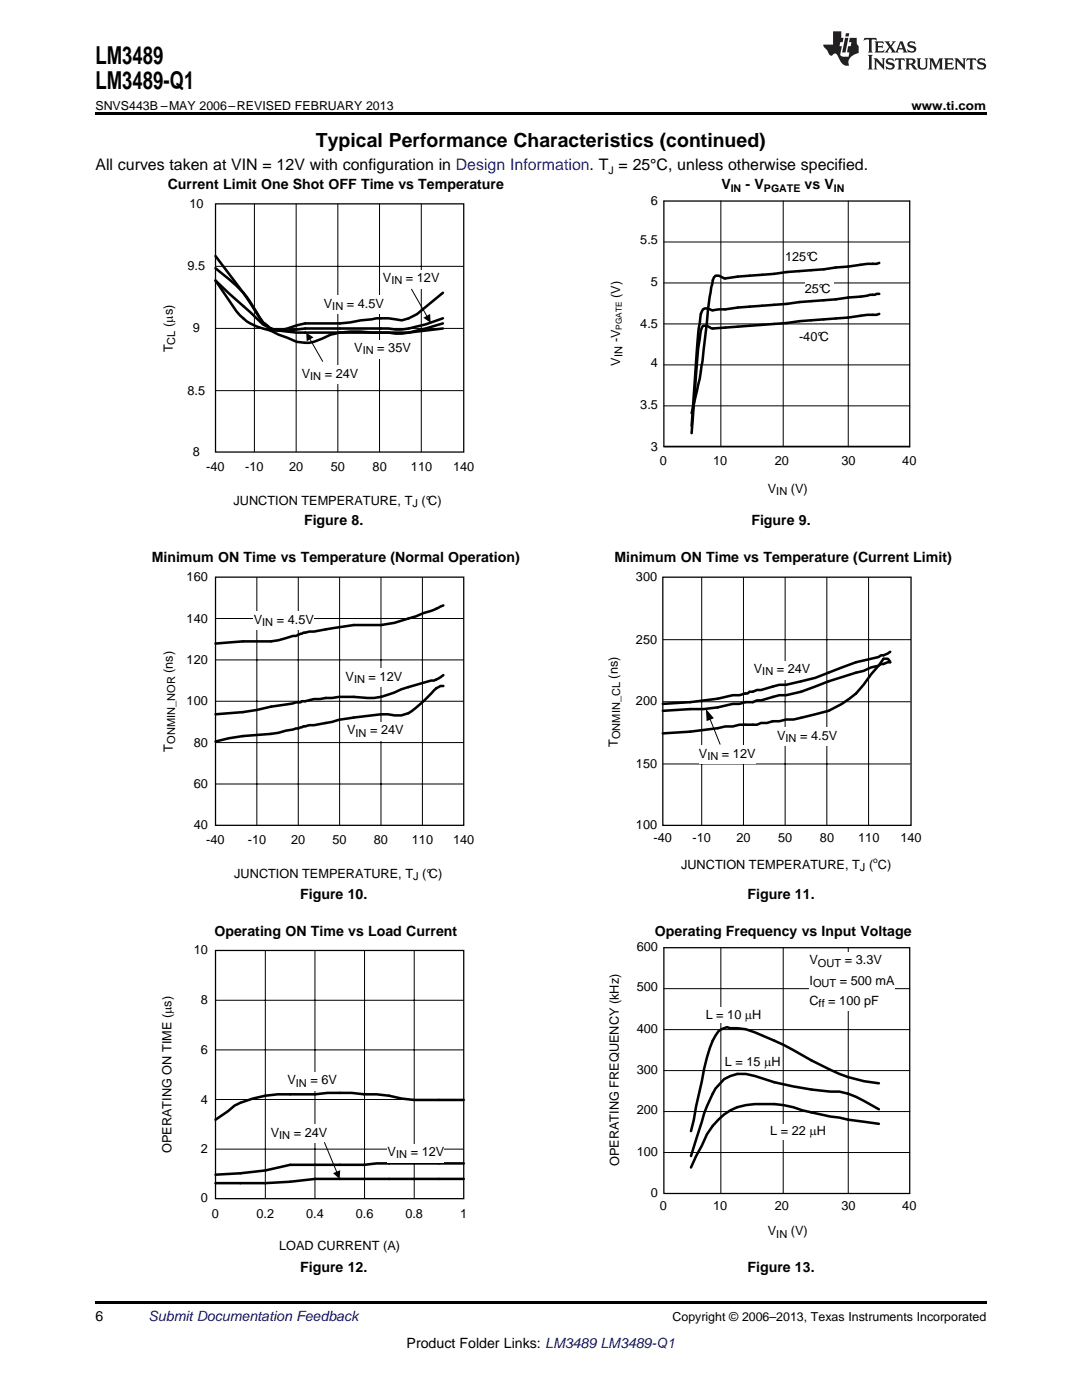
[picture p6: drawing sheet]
<svg xmlns="http://www.w3.org/2000/svg" width="216mm" height="279mm" viewBox="0 0 216 279" stroke-linecap="round" stroke-linejoin="round" font-family="sans-serif">
<path d="M19 259.7h177.8v.5h-177.8z" fill="#000"/>
<g fill="#fff">
<path d="M66.9 255.6h.3v.7h-.3z"/>
<path d="M156.1 255.6h.4v.7h-.4z"/>
</g>
<path d="M92.5 219.5h-9.9l-2.5-.3-2.5-.5-2.5-.3h-2.4a42.7 42.7 0 0 0-9.8 0h-5a22.5 22.5 0 0 0-11.1 2.2l-1.3 1.2-2.5 1.7M92.5 232.2h-17.4l-2.4 .3h-14.8a54.6 54.6 0 0 1-14.9 1.9M92.5 235.3h-29.6a106 106 0 0 1-19.9 .8" fill="none" stroke="#000" stroke-width=".51"/>
<path d="M43 189.7h49.5v49.5h-49.5z" fill="none" stroke="#000" stroke-width=".25"/>
<path d="M43 199.6h49.5M52.9 189.7v49.5M62.8 189.7v49.5M72.7 189.7v49.5M82.7 189.7v49.5M43 209.5h49.5M43 219.4h49.5M43 229.3h49.5" fill="none" stroke="#000" stroke-width=".2"/>
<g fill="#fff">
<path d="M77.4 228.3h11.3v3.6h-11.3z" fill-rule="evenodd"/>
<path d="M57.3 214h9.9v3.6h-9.9z" fill-rule="evenodd"/>
<path d="M54 224.5h11.3v3.6h-11.3z" fill-rule="evenodd"/>
</g>
<path d="M132.5 197.3h49M143.8 189.1v49M156.3 189.1v49M169.3 189.1v49.1M132.5 213.7h49M132.5 205.5h49M64.7 228l2.5 6M132.5 230h49M132.5 221.8h49" fill="none" stroke="#000" stroke-width=".2"/>
<path d="M66.5 234.1l1.4-.6-.1 1.8z" fill="#000"/>
<path d="M132.5 189.1h49v49.1h-49z" fill="none" stroke="#000" stroke-width=".25"/>
<path d="M175.4 216.2a29.9 29.9 0 0 1-9.7-2.7l-5.6-2.9a63 63 0 0 0-11.3-5.2l-3.1-.2-.6-.2a3.1 3.1 0 0 0-2.3 1.7 24.8 24.8 0 0 0-2.8 9.1l-2.1 9.9M175.4 221.4l-3-1.7a11.4 11.4 0 0 0-6.7-1.8 61 61 0 0 1-15.1-3.2 6.4 6.4 0 0 0-7.8 2.5l-.6 1.1a27.1 27.1 0 0 0-2.2 5.6l-2.1 6.8M175.4 224.3l-6.2-.8-1.7-.5a50.6 50.6 0 0 1-9.2-2 22.8 22.8 0 0 0-11.2 0 12.8 12.8 0 0 0-7.1 7.6l-2.1 4.4" fill="none" stroke="#000" stroke-width=".51"/>
<g fill="#fff">
<path d="M140.8 201h11.1v3h-11.1z" fill-rule="evenodd"/>
<path d="M144.6 210.5h11.2v3.1h-11.2z" fill-rule="evenodd"/>
<path d="M153.7 224.3h11.1v3.1h-11.1z" fill-rule="evenodd"/>
<path d="M161.5 190h17v11.8h-17z" fill-rule="evenodd"/>
</g>
<g fill="#fff">
<path d="M66.9 181.1h.3v.7h-.3z"/>
<path d="M156.1 181.1h.4v.7h-.4z"/>
</g>
<path d="M43 115.2h49.5v49.5h-49.5z" fill="none" stroke="#000" stroke-width=".25"/>
<path d="M51.3 115.2v49.5M59.5 115.2v49.5M67.8 115.2v49.5M76 115.2v49.5M84.3 115.2v49.5M43 139.9h49.5M43 131.7h49.5M43 123.4h49.5M43 156.5h49.5M43 148.2h49.5" fill="none" stroke="#000" stroke-width=".2"/>
<g fill="#fff">
<path d="M50.6 122.1h12v3.6h-12z" fill-rule="evenodd"/>
<path d="M69.3 144.1h11.3v3.6h-11.3z" fill-rule="evenodd"/>
<path d="M69 133.5h11.3v3.6h-11.3z" fill-rule="evenodd"/>
</g>
<path d="M88.5 136.9a3.1 3.1 0 0 0-2.5 1.5 23.4 23.4 0 0 1-4.5 3.9l-1.4 .5-4.1-.2a71.2 71.2 0 0 0-11 1.7l-2.3 .4h-1l-1.1 .2-.4 .3a52 52 0 0 1-11.7 1.7l-2.8 .4-2.7 .7M88.5 134.7l-1.9 1.1h-.6l-5.9 1.8a13.8 13.8 0 0 1-9.5 1.5h-2.9l-3.9 .4h-1.1l-1.8 .4h-.7l-.2 .3h-1l-.5 .2-4.5 .6a49.5 49.5 0 0 1-11 1.6M88.5 120.8l-1.9 .9-2.1 .6a39.7 39.7 0 0 1-8.5 2.4 45.1 45.1 0 0 0-11 .9l-4.4 .7-1.6 .6h-.5l-2.9 .9-1.6 .2h-5.5l-5.5 .4" fill="none" stroke="#000" stroke-width=".51"/>
<path d="M132.3 115.2h49.5v49.5h-49.5z" fill="none" stroke="#000" stroke-width=".25"/>
<path d="M140 115.2v49.5M148.3 115.2v49.5M156.7 115.2v49.5M165 115.2v49.5M173.3 115.2v49.5M132.3 127.7h49.5M132.3 140h49.4M132.3 152.5h49.4" fill="none" stroke="#000" stroke-width=".2"/>
<g fill="#fff">
<path d="M139.5 148.8h11.3v3.6h-11.3z" fill-rule="evenodd"/>
<path d="M155.1 145.2h12v3.7h-12z" fill-rule="evenodd"/>
<path d="M150.4 131.9h11.3v3.6h-11.3z" fill-rule="evenodd"/>
</g>
<path d="M141.6 143.4l2.1 5.1" fill="none" stroke="#000" stroke-width=".2"/>
<path d="M140.9 141.5l1.5 1.8-1.4 .6z" fill="#000"/>
<path d="M177.6 130.1l-.5 .3-.8 .4h-.5l-.5 .3a48.5 48.5 0 0 0-10 3.1l-2.6 1.1-5.8 1.4h-1.4l-3.6 1h-.9l-.8 .4h-.7l-.3 .3h-.5l-1.2 .3h-1.3l-3 .7-5.5 .7-5.4 .4M132.3 141.9l5.4-.4a26.1 26.1 0 0 0 8.5-1h1.3l1.2-.4h1.5l.8-.3h.9l3.6-1.1h1.4l2.9-.6a90.5 90.5 0 0 1 12.5-4.2l1.5-.7 1.5-.3 .5-.4 1.8-.3-.1-.4-.4-.3h-.8l-2.5 3.1a17 17 0 0 1-11.1 8l-4.3 1h-1.5l-1.4 .3h-1.3l-1.2 .4h-1.1l-.9 .3h-3.5l-1.3 .4h-1.5l-1.5 .3-5.5 .7-5.4 .4" fill="none" stroke="#000" stroke-width=".51"/>
<g fill="#fff">
<path d="M66.9 106.6h.3v.7h-.3z"/>
<path d="M156.1 106.6h.4v.7h-.4z"/>
</g>
<path d="M43 53.5l2.8 2.3 2.7 2.6M43 51.1l5.5 7.3M48.5 58.4a28.5 28.5 0 0 1 3.3 4.9l.7 1 1.5 1.3M48.5 58.4l4 5.9 1.5 1.3M88.4 58.4l-3.5 2.9a10.2 10.2 0 0 1-4.7 2.6 14.2 14.2 0 0 0-6-.2l-6.4 .8h-6.9l-1.7 .5a7.1 7.1 0 0 1-5.2 .6M54 65.6l-1.5-.9-9.5-8.7 2.8 4.1a10.6 10.6 0 0 0 8.2 5.9l1.6 .8 1.7 .6a7 7 0 0 0 6.9 .2 15.5 15.5 0 0 1 10-1.2h3.3l1.4 .2 2.7-.2M54 65.6a28.2 28.2 0 0 0 6.9 .8h20.7M88.4 63.5a41.3 41.3 0 0 1-8.2 2.3l-2.7-.2h-16.6l-3.6 .4h-2.5l-.8-.4M88.4 64.5l-6.8 1.9M88.4 65.6l-6.8 .8" fill="none" stroke="#000" stroke-width=".51"/>
<path d="M43 40.7h49.5v49.5h-49.5z" fill="none" stroke="#000" stroke-width=".25"/>
<path d="M43 53.2h49.5M50.8 40.7v49.5M59.1 40.7v49.5M67.4 40.7v49.5M75.7 40.7v49.5M84.1 40.7v49.5M43 65.5h49.4M43 78h49.4" fill="none" stroke="#000" stroke-width=".2"/>
<path d="M76.4 53.9h11.3v3.6h-11.3z" fill-rule="evenodd" fill="#fff"/>
<path d="M82.1 57.7l3.1 5.5" fill="none" stroke="#000" stroke-width=".2"/>
<path d="M84.5 63.4l1.3-.7 .1 1.7z" fill="#000"/>
<g fill="#fff">
<path d="M64.6 59h12v3.6h-12z" fill-rule="evenodd"/>
<path d="M60.2 73h11.3v3.6h-11.3z" fill-rule="evenodd"/>
<path d="M70.7 67.9h11.3v3.6h-11.3z" fill-rule="evenodd"/>
</g>
<path d="M132.5 56.5h49M132.5 48.3h49M143.8 40v49.1M156.3 40v49.1M169.3 40.1v49.1M61.8 67.6l2.6 4.5M132.5 72.8h49M132.5 64.6h49M132.5 81h49" fill="none" stroke="#000" stroke-width=".2"/>
<path d="M61.1 66.4l1.5 .9-1.4 .8z" fill="#000"/>
<path d="M132.5 40.1h49v49.1h-49zM132.4 89.1h49.1" fill="none" stroke="#000" stroke-width=".25"/>
<path d="M175.4 58.7l-8.6 1-24.8 2.2a1.29 1.29 0 0 0-1.9 .2l-.4 1.3a234.5 234.5 0 0 0-1.5 18.7l-.2 2.9M175.4 52.5l-.5 .2a19.9 19.9 0 0 0-5.6 .5l-4.9 .5-7.4 .6-2.5 .4-7.3 .5-2.5 .4-1.3-.6h-.6l-.6 .9-.3 1.5-.9 7.1a109 109 0 0 1-2.1 14.3l-.9 3.7M175.4 62.6l-.5 .2a19.9 19.9 0 0 0-5.6 .6l-9.8 .7-2.5 .4-14.8 1.1-1.2-.6h-.7a4.3 4.3 0 0 0-.7 2.6l-.3 2-1.3 16.8" fill="none" stroke="#000" stroke-width=".51"/>
<path d="M160.6 56.2h5.7v3h-5.7z" fill-rule="evenodd" fill="#fff"/>
<path d="M19 22.5h177.8v.5h-177.8z" fill="#000"/>
<g fill="#231f20">
<path d="M172.5 7.6l-.1 .5 .4-.2h.6v.1v2.1l-.2 .4h.9l-.2-.4v-2.1l.1-.1h.5l.5 .2-.2-.5zM174.5 8.3l.2 .3v1.5l-.2 .4h1.8l.2-.6a1.04 1.04 0 0 1-1.3 .2v-.7h.6l.3 .2v-.6l-.3 .2h-.6v-.6l.8-.1 .4 .3-.2-.5zM176.5 8.3l.9 1.1-.9 1.1h.8l-.2-.2 .4-.7 .5 .7-.2 .2h1.5l-.2-.2 .2-.4h.9l.1 .4-.2 .2h1l-.3-.3-.7-1.9h-.5l-.9 2-.8-1 .9-1h-.8l.1 .3-.4 .5-.3-.6 .1-.2zM179.7 8.6l.4 1h-.7zM181.3 8.4a.63 .63 0 0 0-.2 .7 .63 .63 0 0 0 .6 .4l.6 .2 .1 .2a.75 .75 0 0 1-.7 .4 .75 .75 0 0 1-.6-.5l.1 .7 .1-.1a1.11 1.11 0 0 0 1.5-.6 1.13 1.13 0 0 0-1.2-.8l-.1-.4a1.04 1.04 0 0 1 1.2 .2l-.2-.5-.2 .1-.4-.2zM173.2 10.9l.2 .4v2.2l-.2 .4h1l-.3-.4v-2.2l.3-.4zM174.3 11.6l.3 .4v1.5l-.3 .4h.8l-.2-.4v-1.3l1.5 1.7v-1.9l.2-.4h-.7l.2 .4v.9l-1.1-1.3zM177 11.8a.62 .62 0 0 0-.2 .7 .62 .62 0 0 0 .6 .4l.6 .1 .1 .3a.76 .76 0 0 1-.7 .3 .76 .76 0 0 1-.7-.4l.2 .7 .1-.1a1.11 1.11 0 0 0 1.5-.6 1.13 1.13 0 0 0-1.2-.8l-.1-.4a1.04 1.04 0 0 1 1.2 .2l-.2-.6-.2 .1-.5-.1zM178.7 11.6l-.2 .6a.61 .61 0 0 1 .8-.3v1.6l-.2 .4h.9l-.2-.4v-1.6a.63 .63 0 0 1 .7 .3l-.1-.6zM180.6 11.6l.3 .4v1.5l-.3 .4h1l-.2-.2-.1-.8 .6 .2a.76 .76 0 0 0 1.2 .7l-1-1a.58 .58 0 0 0 .6-.5 .58 .58 0 0 0-.5-.6zM181.4 11.9h.1a.45 .45 0 0 1 .5 .1 .45 .45 0 0 1 .1 .5l-.8 .2zM182.9 11.6l.2 .2a2.17 2.17 0 0 0 .3 1.9 .99 .99 0 0 0 1.6-.6v-1.1l.2-.4h-.7l.2 .2a1.92 1.92 0 0 1-.2 1.8 .6 .6 0 0 1-.9-.5v-1.1l.2-.4zM185.4 11.6l.2 .4v1.5l-.2 .4h.7l-.2-.4v-1.4l.8 1.8 .8-1.8v1.4l-.2 .4h.9l-.2-.4v-1.5l.2-.4h-.8l-.6 1.5-.6-1.5zM188.4 11.6l.2 .4v1.5l-.2 .4h1.8l.1-.6a1.04 1.04 0 0 1-1.2 .1v-.6h.5l.4 .2v-.6l-.4 .2h-.5v-.7h.8l.3 .3-.1-.6zM190.5 11.6l.2 .4v1.5l-.2 .4h.7l-.2-.4v-1.3l1.5 1.7v-1.9l.2-.4h-.7l.2 .4v.9l-1.1-1.3zM192.9 11.6l-.1 .6a.61 .61 0 0 1 .7-.3l.1 1.6-.3 .4h1l-.3-.4 .1-1.6a.63 .63 0 0 1 .7 .3l-.1-.6zM195.2 11.8a.62 .62 0 0 0-.2 .7 .62 .62 0 0 0 .6 .4l.6 .1 .1 .3a.76 .76 0 0 1-.7 .3 .76 .76 0 0 1-.6-.4l.1 .7 .1-.1a1.11 1.11 0 0 0 1.6-.6 1.13 1.13 0 0 0-1.3-.8l-.1-.4a1.04 1.04 0 0 1 1.2 .2l-.1-.6-.2 .1-.5-.1z"/>
<path d="M166.2 6.3v2.6h-1.9v.4l.8 .9a.91 .91 0 0 0 1 .8 .56 .56 0 0 1 .5-.3 .56 .56 0 0 1 .5 .3l.4 .8a1.53 1.53 0 0 0 1.9 1.2 1.54 1.54 0 0 1 1-2.1l.9-.3v-1.4a1.52 1.52 0 0 1-.4-1.6h-1.3l-.2 .8h.5l-.2 .8h-.5l-.1 1v.2l.4 .1-.2 .8a1.93 1.93 0 0 1-1.6-.3l.3-1.8h-.5l.2-.8h.4l.2-.8h-.4v-1.3zM168.6 7.6l-.6 2.9h.7l.6-2.9zM168.8 6.6l-.1 .7h.6l.2-.7z"/>
</g>
<g font-size="4.9">
<text x="19" y="12.8">LM3489</text>
<text x="19" y="17.8">LM3489-Q1</text>
</g>
<text font-size="3.9" x="63" y="29.3">Typical Performance Characteristics (continued)</text>
<text font-size="3.2" x="19" y="34">All curves taken at VIN = 12V with configuration in Design Information. T = 25°C, unless otherwise specified.</text>
<g font-size="2.8">
<text x="33.5" y="37.7">Current Limit One Shot OFF Time vs Temperature</text>
<text x="143.9" y="37.7">V</text>
<text x="148.8" y="37.7">- V</text>
<text x="160.5" y="37.7">vs V</text>
<text x="60.7" y="104.8">Figure 8.</text>
<text x="149.9" y="104.8">Figure 9.</text>
<text x="30.3" y="112.3">Minimum ON Time vs Temperature (Normal Operation)</text>
<text x="122.6" y="112.3">Minimum ON Time vs Temperature (Current Limit)</text>
<text x="59.9" y="179.4">Figure 10.</text>
<text x="149.2" y="179.4">Figure 11.</text>
<text x="42.8" y="186.8">Operating ON Time vs Load Current</text>
<text x="130.7" y="186.8">Operating Frequency vs Input Voltage</text>
<text x="59.9" y="253.9">Figure 12.</text>
<text x="149.2" y="253.9">Figure 13.</text>
<text x="19" y="263.6">6</text>
<text x="81.1" y="269">Product Folder Links: LM3489 LM3489-Q1</text>
</g>
<text font-size="2.8" fill="#0000c8" x="29.6" y="263.6">Submit Documentation Feedback</text>
<g font-size="2.5">
<text x="19" y="21.9">SNVS443B –MAY 2006–REVISED FEBRUARY 2013</text>
<text x="181.9" y="21.9">www.ti.com</text>
<text x="37.8" y="41.4">10</text>
<text x="129.9" y="40.9">6</text>
<text x="37.4" y="53.9">9.5</text>
<text x="127.8" y="48.8">5.5</text>
<text x="156.7" y="52">125°C</text>
<text x="76.4" y="56.3">V</text>
<text x="81" y="56.3">= 12V</text>
<text x="123.7" y="59.5" transform="rotate(-90 123.7 59.5)">(V)</text>
<text x="129.9" y="57.2">5</text>
<text x="160.6" y="58.4">25°C</text>
<text x="34.5" y="65.2" transform="rotate(-90 34.5 65.2)">(Ps)</text>
<text x="64.6" y="61.4">V</text>
<text x="69.2" y="61.4">= 4.5V</text>
<text x="127.8" y="65.4">4.5</text>
<text x="34.5" y="70.3" transform="rotate(-90 34.5 70.3)">T</text>
<text x="38.5" y="66.2">9</text>
<text x="70.7" y="70.3">V</text>
<text x="75.3" y="70.3">= 35V</text>
<text x="123.7" y="68.3" transform="rotate(-90 123.7 68.3)">-V</text>
<text x="159.4" y="68.1">-40°C</text>
<text x="60.2" y="75.4">V</text>
<text x="64.8" y="75.4">= 24V</text>
<text x="123.8" y="72.9" transform="rotate(-90 123.8 72.9)">V</text>
<text x="129.9" y="73.3">4</text>
<text x="37.4" y="78.8">8.5</text>
<text x="127.8" y="81.7">3.5</text>
<text x="129.9" y="89.9">3</text>
<text x="38.5" y="91">8</text>
<text x="41.2" y="94">-40</text>
<text x="49" y="94">-10</text>
<text x="57.7" y="94">20</text>
<text x="66" y="94">50</text>
<text x="74.4" y="94">80</text>
<text x="82" y="94">110</text>
<text x="90.4" y="94">140</text>
<text x="131.7" y="92.8">0</text>
<text x="142.3" y="92.8">10</text>
<text x="154.6" y="92.8">20</text>
<text x="167.9" y="92.8">30</text>
<text x="180" y="92.8">40</text>
<text x="46.6" y="100.7">JUNCTION TEMPERATURE, T</text>
<text x="84.1" y="100.7">(°C)</text>
<text x="153.2" y="98.4">V</text>
<text x="157.8" y="98.4">(V)</text>
<text x="37.2" y="115.9">160</text>
<text x="126.9" y="116">300</text>
<text x="37.2" y="124.3">140</text>
<text x="50.6" y="124.5">V</text>
<text x="55.2" y="124.5">= 4.5V</text>
<text x="126.9" y="128.4">250</text>
<text x="34.5" y="134.3" transform="rotate(-90 34.5 134.3)">(ns)</text>
<text x="37.2" y="132.5">120</text>
<text x="69" y="135.9">V</text>
<text x="73.6" y="135.9">= 12V</text>
<text x="123.3" y="135.4" transform="rotate(-90 123.3 135.4)">(ns)</text>
<text x="150.4" y="134.3">V</text>
<text x="155" y="134.3">= 24V</text>
<text x="37.2" y="140.7">100</text>
<text x="126.9" y="140.7">200</text>
<text x="34.5" y="150" transform="rotate(-90 34.5 150)">T</text>
<text x="38.7" y="149">80</text>
<text x="69.3" y="146.5">V</text>
<text x="73.9" y="146.5">= 24V</text>
<text x="123.3" y="149.1" transform="rotate(-90 123.3 149.1)">T</text>
<text x="155.1" y="147.6">V</text>
<text x="159.7" y="147.6">= 4.5V</text>
<text x="126.9" y="153.3">150</text>
<text x="139.5" y="151.2">V</text>
<text x="144.1" y="151.2">= 12V</text>
<text x="38.7" y="157.3">60</text>
<text x="38.7" y="165.5">40</text>
<text x="126.9" y="165.5">100</text>
<text x="130.4" y="168">-40</text>
<text x="138.2" y="168">-10</text>
<text x="146.9" y="168">20</text>
<text x="155.3" y="168">50</text>
<text x="163.6" y="168">80</text>
<text x="171.2" y="168">110</text>
<text x="179.7" y="168">140</text>
<text x="41.2" y="168.5">-40</text>
<text x="49.4" y="168.5">-10</text>
<text x="58.1" y="168.5">20</text>
<text x="66.3" y="168.5">50</text>
<text x="74.6" y="168.5">80</text>
<text x="82.2" y="168.5">110</text>
<text x="90.4" y="168.5">140</text>
<text x="135.9" y="173.4">JUNCTION TEMPERATURE, T</text>
<text x="173.4" y="173.4">( C)</text>
<text x="46.7" y="175.3">JUNCTION TEMPERATURE, T</text>
<text x="84.3" y="175.3">(°C)</text>
<text x="38.7" y="190.5">10</text>
<text x="127" y="189.9">600</text>
<text x="127" y="197.8">500</text>
<text x="161.5" y="196.5">I</text>
<text x="161.5" y="192.4">V</text>
<text x="167.6" y="196.5">= 500 mA</text>
<text x="168.6" y="192.4">= 3.3V</text>
<text x="40.1" y="200.4">8</text>
<text x="140.8" y="203.3">L = 10 PH</text>
<text x="161.5" y="200.6">C</text>
<text x="165.3" y="200.6">= 100 pF</text>
<text x="127" y="206.2">400</text>
<text x="40.1" y="210.3">6</text>
<text x="127" y="214.4">300</text>
<text x="144.6" y="212.8">L = 15 PH</text>
<text x="40.1" y="220.3">4</text>
<text x="57.3" y="216.4">V</text>
<text x="61.9" y="216.4">= 6V</text>
<text x="54" y="226.9">V</text>
<text x="58.6" y="226.9">= 24V</text>
<text x="127" y="222.3">200</text>
<text x="153.7" y="226.6">L = 22 PH</text>
<text x="34.3" y="230.1" transform="rotate(-90 34.3 230.1)">OPERATING ON TIME (Ps)</text>
<text x="40.1" y="230.1">2</text>
<text x="77.4" y="230.7">V</text>
<text x="82" y="230.7">= 12V</text>
<text x="123.5" y="232.7" transform="rotate(-90 123.5 232.7)">OPERATING FREQUENCY (kHz)</text>
<text x="127" y="230.7">100</text>
<text x="40.1" y="240">0</text>
<text x="129.9" y="238.9">0</text>
<text x="42.3" y="243">0</text>
<text x="51.2" y="243">0.2</text>
<text x="61.1" y="243">0.4</text>
<text x="71" y="243">0.6</text>
<text x="80.9" y="243">0.8</text>
<text x="91.8" y="243">1</text>
<text x="131.7" y="241.5">0</text>
<text x="142.3" y="241.5">10</text>
<text x="154.6" y="241.5">20</text>
<text x="167.9" y="241.5">30</text>
<text x="180" y="241.5">40</text>
<text x="55.7" y="249.5">LOAD CURRENT (A)</text>
<text x="153.2" y="246.6">V</text>
<text x="157.8" y="246.6">(V)</text>
<text x="134.2" y="263.6">Copyright © 2006–2013, Texas Instruments Incorporated</text>
</g>
<g font-size="2.2">
<text x="78.1" y="56.8">IN</text>
<text x="66.3" y="61.9">IN</text>
<text x="35" y="68.8" transform="rotate(-90 35 68.8)">CL</text>
<text x="72.4" y="70.7">IN</text>
<text x="124.2" y="71.3" transform="rotate(-90 124.2 71.3)">IN</text>
<text x="61.9" y="75.8">IN</text>
<text x="82.3" y="101.2">J</text>
<text x="154.9" y="98.9">IN</text>
<text x="52.3" y="124.9">IN</text>
<text x="70.7" y="136.4">IN</text>
<text x="152.1" y="134.8">IN</text>
<text x="35" y="148.4" transform="rotate(-90 35 148.4)">ONMIN_NOR</text>
<text x="71" y="147">IN</text>
<text x="123.7" y="147.5" transform="rotate(-90 123.7 147.5)">ONMIN_CL</text>
<text x="156.8" y="148.1">IN</text>
<text x="141.2" y="151.7">IN</text>
<text x="171.6" y="173.8">J</text>
<text x="82.4" y="175.7">J</text>
<text x="162.2" y="197">OUT</text>
<text x="163.2" y="192.9">OUT</text>
<text x="163.4" y="201">ff</text>
<text x="59" y="216.9">IN</text>
<text x="55.7" y="227.4">IN</text>
<text x="79" y="231.2">IN</text>
<text x="154.9" y="247">IN</text>
</g>
<g font-size="2.1">
<text x="121.4" y="34.6">J</text>
<text x="145.8" y="38.3">IN</text>
<text x="152.4" y="38.3">PGATE</text>
<text x="166.4" y="38.3">IN</text>
</g>
<g font-size="1.7">
<text x="124.1" y="65.8" transform="rotate(-90 124.1 65.8)">PGATE</text>
<text x="174.3" y="172.2">o</text>
</g>
</svg>
